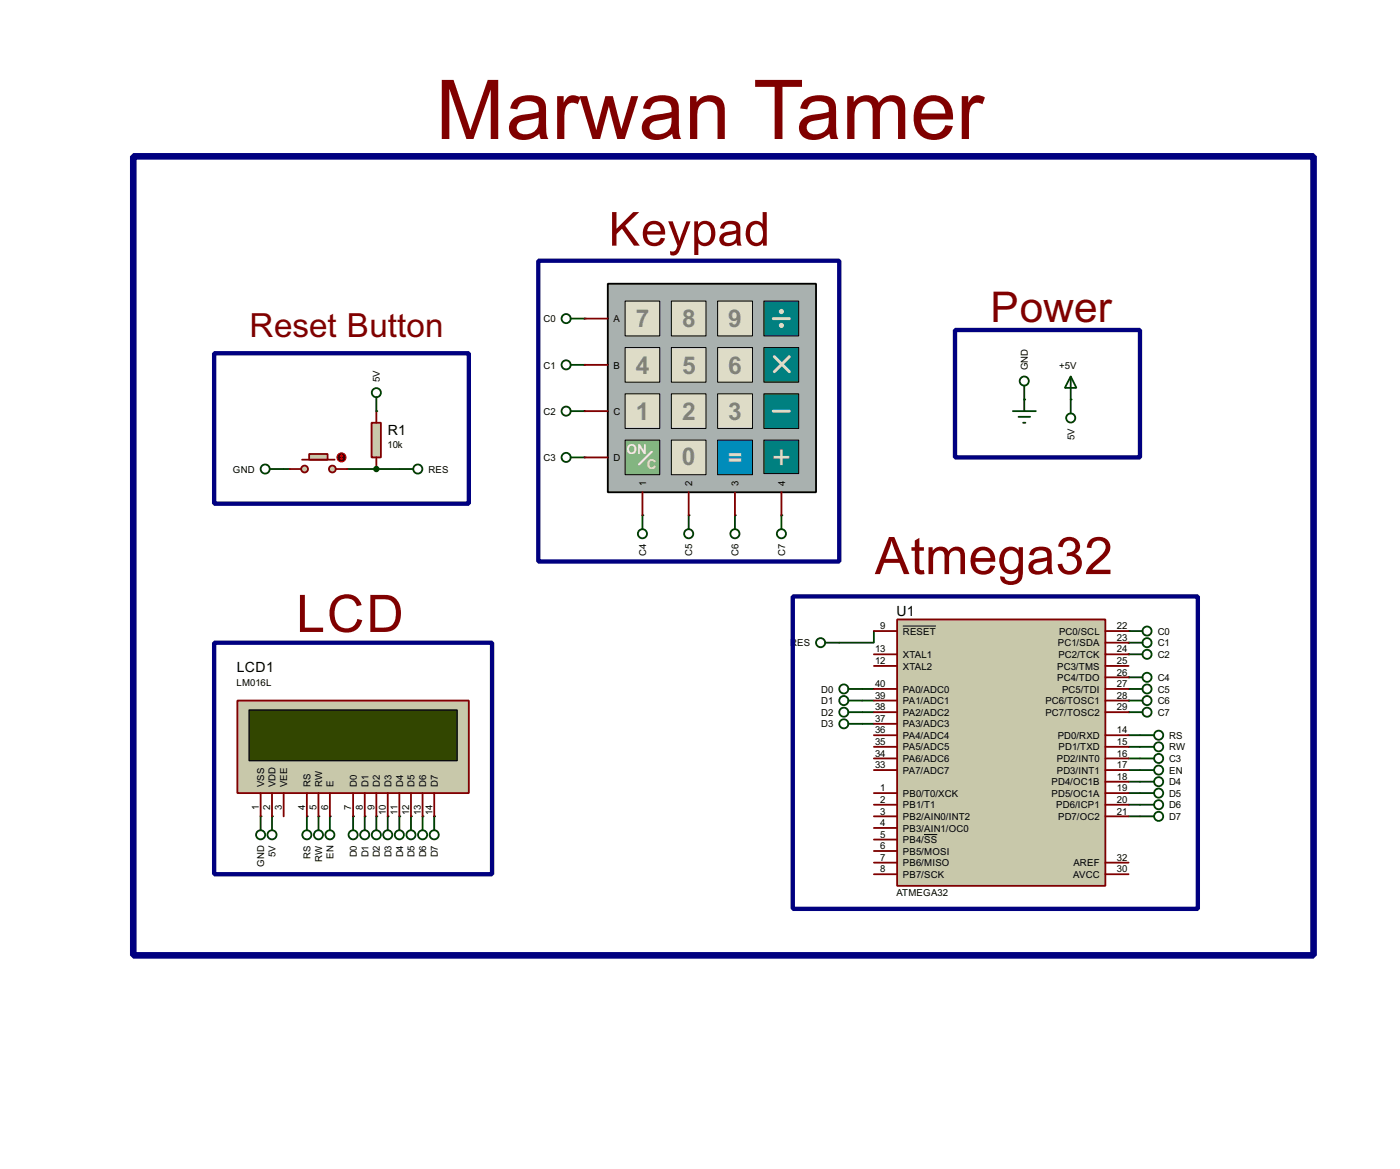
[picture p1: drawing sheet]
<svg xmlns="http://www.w3.org/2000/svg" width="307mm" height="256mm" viewBox="0 0 307 256" stroke-linecap="round" stroke-linejoin="round" font-family="sans-serif">
<g fill="#004000">
<circle cx="128.3" cy="69.9" r=".2"/>
<circle cx="128.3" cy="80.1" r=".2"/>
<circle cx="128.3" cy="90.2" r=".2"/>
<circle cx="128.3" cy="100.4" r=".2"/>
<circle cx="141" cy="113.1" r=".2"/>
<circle cx="151.2" cy="113.1" r=".2"/>
<circle cx="171.5" cy="113.1" r=".2"/>
<circle cx="161.3" cy="113.1" r=".2"/>
<circle cx="235" cy="87.7" r=".2"/>
<circle cx="224.8" cy="87.7" r=".2"/>
<circle cx="95.3" cy="179.1" r=".2"/>
<circle cx="92.8" cy="179.1" r=".2"/>
<circle cx="90.2" cy="179.1" r=".2"/>
<circle cx="87.7" cy="179.1" r=".2"/>
<circle cx="85.1" cy="179.1" r=".2"/>
<circle cx="82.6" cy="179.1" r=".2"/>
<circle cx="80.1" cy="179.1" r=".2"/>
<circle cx="77.5" cy="179.1" r=".2"/>
<circle cx="72.4" cy="179.1" r=".2"/>
<circle cx="69.9" cy="179.1" r=".2"/>
<circle cx="67.4" cy="179.1" r=".2"/>
<circle cx="57.2" cy="179.1" r=".2"/>
<circle cx="59.7" cy="179.1" r=".2"/>
</g>
<path d="M62.3 102.9h1.3M191.8 138.5v2.5h-7.6M247.7 161.3h2.5M247.7 163.9h2.5M247.7 166.4h2.5M247.7 169h2.5M247.7 171.5h2.5M247.7 174h2.5M247.7 176.6h2.5M247.7 179.1h2.5" fill="none" stroke="#004000" stroke-width=".4"/>
<g fill="#004000">
<circle cx="247.7" cy="138.5" r=".2"/>
<circle cx="247.7" cy="141" r=".2"/>
<circle cx="247.7" cy="143.6" r=".2"/>
<circle cx="247.7" cy="148.6" r=".2"/>
<circle cx="247.7" cy="151.2" r=".2"/>
<circle cx="247.7" cy="153.7" r=".2"/>
<circle cx="247.7" cy="156.3" r=".2"/>
</g>
<path d="M189.3 158.8h2.5M189.3 156.3h2.5M189.3 153.7h2.5M189.3 151.2h2.5" fill="none" stroke="#004000" stroke-width=".4"/>
<g fill="#004000">
<circle cx="82.6" cy="90.2" r=".2"/>
<circle cx="82.6" cy="102.9" r=".2"/>
</g>
<g fill="none" stroke="#004000" stroke-width=".4">
<path d="M125.3 69.9h3M125.3 80.1h3M125.3 90.2h3M76.3 102.9h11.4M125.3 100.4h3M141 113.1v3M151.2 113.1v3M161.3 113.1v3M171.5 113.1v3M247.7 138.5h3.1M186.2 151.2h3.1M186.2 153.7h3.1"/>
<path d="M186.2 156.3h3.1M186.2 158.8h3.1M247.7 151.2h3.1M247.7 153.7h3.1M247.7 156.3h3.1M247.7 141h3.1M247.7 143.6h3.1M67.4 179.1v3.1M69.9 179.1v3.1M72.4 179.1v3.1M77.5 179.1v3.1M80.1 179.1v3.1"/>
<path d="M82.6 179.1v3.1M85.1 179.1v3.1M87.7 179.1v3.1M90.2 179.1v3.1M92.8 179.1v3.1M95.3 179.1v3.1M250.2 161.3h3.1M250.2 163.9h3.1M250.2 169h3.1"/>
<circle cx="124.2" cy="69.9" r="1"/>
<circle cx="124.2" cy="90.2" r="1"/>
<circle cx="124.2" cy="80.1" r="1"/>
<circle cx="124.2" cy="100.4" r="1"/>
<circle cx="141" cy="117.1" r="1"/>
<circle cx="151.1" cy="117.1" r="1"/>
<circle cx="161.3" cy="117.1" r="1"/>
<circle cx="171.5" cy="117.1" r="1"/>
<circle cx="251.7" cy="138.5" r="1"/>
<circle cx="185.2" cy="158.8" r="1"/>
<circle cx="185.2" cy="151.2" r="1"/>
<circle cx="185.2" cy="153.7" r="1"/>
<circle cx="185.2" cy="156.3" r="1"/>
<circle cx="251.7" cy="141" r="1"/>
<circle cx="251.7" cy="153.7" r="1"/>
<circle cx="251.7" cy="143.6" r="1"/>
<circle cx="251.7" cy="156.3" r="1"/>
<circle cx="251.7" cy="151.2" r="1"/>
<circle cx="254.3" cy="169" r="1"/>
<circle cx="254.3" cy="163.9" r="1"/>
<circle cx="254.3" cy="161.3" r="1"/>
<circle cx="67.3" cy="183.2" r="1"/>
<circle cx="69.9" cy="183.2" r="1"/>
<circle cx="72.4" cy="183.2" r="1"/>
<circle cx="77.5" cy="183.2" r="1"/>
<circle cx="80" cy="183.2" r="1"/>
<circle cx="82.6" cy="183.2" r="1"/>
<circle cx="85.1" cy="183.2" r="1"/>
<circle cx="87.6" cy="183.2" r="1"/>
<circle cx="90.2" cy="183.2" r="1"/>
<circle cx="92.7" cy="183.2" r="1"/>
<circle cx="95.3" cy="183.2" r="1"/>
</g>
<path d="M133.4 62.3h45.7v45.7h-45.7z" fill="#a9b1af" stroke="#000" stroke-width=".4"/>
<g fill="#dedcc7" stroke="#000" stroke-width=".22">
<path d="M137.2 66.1h7.6v7.6h-7.6z"/>
<path d="M147.4 66.1h7.6v7.6h-7.6z"/>
<path d="M157.5 66.1h7.7v7.6h-7.7z"/>
</g>
<path d="M167.7 66.1h7.6v7.6h-7.6z" fill="#008080" stroke="#000" stroke-width=".22"/>
<g fill="#dedcc7" stroke="#000" stroke-width=".22">
<path d="M137.2 76.3h7.6v7.6h-7.6z"/>
<path d="M147.4 76.3h7.6v7.6h-7.6z"/>
<path d="M157.5 76.3h7.7v7.6h-7.7z"/>
</g>
<path d="M167.7 76.3h7.6v7.6h-7.6z" fill="#008080" stroke="#000" stroke-width=".22"/>
<g fill="#dedcc7" stroke="#000" stroke-width=".22">
<path d="M137.2 86.4h7.6v7.6h-7.6z"/>
<path d="M147.4 86.4h7.6v7.6h-7.6z"/>
<path d="M157.5 86.4h7.7v7.6h-7.7z"/>
</g>
<path d="M157.5 96.6h7.7v7.6h-7.7z" fill="#0197c9" stroke="#000" stroke-width=".22"/>
<path d="M167.7 86.4h7.6v7.6h-7.6z" fill="#008080" stroke="#000" stroke-width=".22"/>
<path d="M169.7 69.9h3.6M173.3 78.3l-3.3 3.3M169.7 90.2h3.6" fill="none" stroke="#dedcc7" stroke-width=".65"/>
<g fill="#c8c8aa" stroke="#dedcc7" stroke-width=".65">
<circle cx="171.5" cy="68.4" r=".25"/>
<circle cx="171.5" cy="71.4" r=".25"/>
</g>
<path d="M167.7 96.6h7.6v7.3h-7.6z" fill="#008080" stroke="#000" stroke-width=".22"/>
<path d="M170 78.3l3.3 3.3" fill="none" stroke="#dedcc7" stroke-width=".65"/>
<path d="M137.2 96.6h7.6v7.6h-7.6z" fill="#81b57d" stroke="#000" stroke-width=".22"/>
<path d="M143.1 99.1l-2.8 2.8" fill="none" stroke="#fafbdb" stroke-width=".45"/>
<path d="M147.4 96.6h7.6v7.6h-7.6z" fill="#dedcc7" stroke="#000" stroke-width=".22"/>
<path d="M128.3 69.9h5.1M128.3 80.1h5.1M128.3 90.2h5.1M128.3 100.4h5.1M141 108v5.1M151.2 108v5.1M161.3 108v5.1M171.5 108v5.1" fill="none" stroke="#800000" stroke-width=".4"/>
<g fill="none" stroke="#004000" stroke-width=".4">
<path d="M222.3 90.2h5.1M223.6 91.5h2.5M224.6 92.8h.5M224.8 84.6v5.6M235 82.6l1.3 2.5h-2.6zM235 82.6v8.1M57.2 179.1v3.1M59.7 179.1v3.1"/>
<circle cx="224.8" cy="83.6" r="1"/>
<circle cx="235" cy="91.7" r="1"/>
<circle cx="57.2" cy="183.2" r="1"/>
<circle cx="59.7" cy="183.2" r="1"/>
</g>
<path d="M209.6 72.4h40.6v28h-40.6z" fill="none" stroke="#000080" stroke-width=".95"/>
<path d="M52.1 153.7h50.8v20.3h-50.8z" fill="#c8c8aa" stroke="#800000" stroke-width=".4"/>
<path d="M54.7 155.8h45.7v11.1h-45.7z" fill="#324600" stroke="#000" stroke-width=".25"/>
<g fill="none" stroke="#800000" stroke-width=".4">
<path d="M57.2 174v5.1M59.7 174v5.1M62.3 174v5.1M67.4 174v5.1M69.9 174v5.1M72.4 174v5.1M77.5 174v5.1M80.1 174v5.1M82.6 174v5.1M85.1 174v5.1M87.7 174v5.1M90.2 174v5.1"/>
<path d="M92.8 174v5.1M95.3 174v5.1"/>
</g>
<g fill="none" stroke="#004000" stroke-width=".4">
<path d="M247.7 148.6h3.1M250.2 166.4h3.1M250.2 171.5h3.1M250.2 174h3.1M250.2 176.6h3.1M250.2 179.1h3.1"/>
<circle cx="251.7" cy="148.6" r="1"/>
<circle cx="254.3" cy="166.4" r="1"/>
<circle cx="254.3" cy="174" r="1"/>
<circle cx="254.3" cy="179.1" r="1"/>
<circle cx="254.3" cy="171.5" r="1"/>
<circle cx="254.3" cy="176.6" r="1"/>
</g>
<g fill="#c8c8aa" stroke="#800000" stroke-width=".4">
<circle cx="72.9" cy="102.9" r=".75"/>
<circle cx="66.8" cy="102.9" r=".75"/>
</g>
<path d="M66.3 100.9h7.2" fill="none" stroke="#800000" stroke-width=".4"/>
<path d="M67.9 99.6h4v1.3h-4z" fill="#c8c8aa" stroke="#800000" stroke-width=".4"/>
<path d="M63.6 102.9h2.5M73.7 102.9h2.6" fill="none" stroke="#800000" stroke-width=".4"/>
<circle cx="74.9" cy="100.4" r="1" fill="#400000" stroke="#f00" stroke-width=".22"/>
<path d="M75 99.9v1M75 99.9l-.3 .2M75 99.9l.2 .2M74.7 100.6l.3 .3M75.2 100.6l-.2 .3" fill="none" stroke="#f00" stroke-width=".22"/>
<g fill="none" stroke="#004000" stroke-width=".4">
<path d="M59.2 102.9h3.1M181.2 141h3"/>
<circle cx="58.2" cy="102.9" r="1"/>
<circle cx="180.1" cy="141" r="1"/>
</g>
<path d="M196.9 135.9h45.7v58.5h-45.7z" fill="#c8c8aa" stroke="#800000" stroke-width=".4"/>
<g fill="none" stroke="#800000" stroke-width=".4">
<path d="M191.8 138.5h5.1M242.6 138.5h5.1M191.8 146.1h5.1M191.8 143.6h5.1M191.8 151.2h5.1M191.8 153.7h5.1M191.8 156.3h5.1M191.8 158.8h5.1M242.6 146.1h5.1M242.6 143.6h5.1M242.6 141h5.1M242.6 148.6h5.1"/>
<path d="M242.6 151.2h5.1M242.6 153.7h5.1M242.6 156.3h5.1M191.8 174h5.1M191.8 176.6h5.1M191.8 179.1h5.1M191.8 161.3h5.1M191.8 163.9h5.1M191.8 166.4h5.1M191.8 169h5.1M242.6 174h5.1M242.6 176.6h5.1"/>
<path d="M242.6 179.1h5.1M242.6 161.3h5.1M242.6 163.9h5.1M242.6 166.4h5.1M242.6 169h5.1M242.6 171.5h5.1M191.8 181.7h5.1M191.8 184.2h5.1M191.8 186.7h5.1M191.8 189.3h5.1M191.8 191.8h5.1M242.6 189.3h5.1"/>
<path d="M242.6 191.8h5.1"/>
</g>
<path d="M198.2 137.4h7.2M202.8 183.1h2.9" fill="none" stroke="#000" stroke-width=".22"/>
<g fill="none" stroke="#004000" stroke-width=".4">
<path d="M87.7 102.9h3"/>
<circle cx="91.7" cy="102.9" r="1"/>
</g>
<path d="M81.6 92.8h2v7.6h-2z" fill="#c8c8aa" stroke="#800000" stroke-width=".4"/>
<path d="M82.6 90.2v2.6M82.6 100.4v2.5" fill="none" stroke="#800000" stroke-width=".4"/>
<g fill="none" stroke="#004000" stroke-width=".4">
<path d="M82.6 87.2v3"/>
<circle cx="82.6" cy="86.2" r="1"/>
</g>
<circle cx="82.6" cy="102.9" r=".5" fill="#004000" stroke="#004000" stroke-width=".4"/>
<path d="M118.2 57.2h66v66h-66zM47 77.5h55.9v33h-55.9zM174 130.9h88.9v68.5h-88.9zM47 141h61v50.8h-61z" fill="none" stroke="#000080" stroke-width=".95"/>
<path d="M29.3 34.3h259v175.3h-259z" fill="none" stroke="#000080" stroke-width="1.5"/>
<text font-size="20.3" fill="#800000" x="95.6" y="30.5">Marwan Tamer</text>
<g font-size="12.7" fill="#800000">
<text x="192" y="126">Atmega32</text>
<text x="65" y="138.7">LCD</text>
</g>
<text font-size="11.5" fill="#800000" x="133.6" y="53.9">Keypad</text>
<text font-size="10.4" fill="#800000" x="217.4" y="70.8">Power</text>
<text font-size="8.2" fill="#800000" x="54.8" y="74">Reset Button</text>
<text font-size="8.2" x="169.4" y="103">+</text>
<g font-size="6" fill="#808080">
<text x="139.6" y="71.8">7</text>
<text x="149.7" y="71.8">8</text>
<text x="159.9" y="71.8">9</text>
<text x="139.6" y="82">4</text>
<text x="149.7" y="82">5</text>
<text x="159.9" y="82">6</text>
<text x="139.6" y="92.1">1</text>
<text x="149.7" y="92.1">2</text>
<text x="159.9" y="92.1">3</text>
<text x="149.7" y="102">0</text>
</g>
<text font-size="6" fill="#dedcc7" x="159.8" y="102.3">=</text>
<g font-size="3.5">
<text x="85.1" y="95.5">R1</text>
<text x="196.8" y="135.1">U1</text>
<text x="52" y="147.5">LCD1</text>
</g>
<text font-size="3.4" fill="#fafbdb" x="137.5" y="99.7">ON</text>
<text font-size="3.4" fill="#eff2c4" x="142" y="103">C</text>
<g font-size="2.4">
<text x="119.3" y="70.7">C0</text>
<text x="134.7" y="70.7">A</text>
<text x="83.4" y="83.9" transform="rotate(-90 83.4 83.9)">5V</text>
<text x="119.3" y="80.8">C1</text>
<text x="134.7" y="80.8">B</text>
<text x="225.6" y="81.3" transform="rotate(-90 225.6 81.3)">GND</text>
<text x="232.5" y="80.8">+5V</text>
<text x="119.3" y="91">C2</text>
<text x="134.7" y="91">C</text>
<text x="85.1" y="98.4">10k</text>
<text x="119.3" y="101.2">C3</text>
<text x="134.7" y="101.2">D</text>
<text x="235.8" y="96.6" transform="rotate(-90 235.8 96.6)">5V</text>
<text x="51.1" y="103.7">GND</text>
<text x="94" y="103.7">RES</text>
<text x="141.8" y="106.7" transform="rotate(-90 141.8 106.7)">1</text>
<text x="152" y="106.7" transform="rotate(-90 152 106.7)">2</text>
<text x="162.1" y="106.7" transform="rotate(-90 162.1 106.7)">3</text>
<text x="172.3" y="106.7" transform="rotate(-90 172.3 106.7)">4</text>
<text x="141.8" y="122.1" transform="rotate(-90 141.8 122.1)">C4</text>
<text x="152" y="122.1" transform="rotate(-90 152 122.1)">C5</text>
<text x="162.1" y="122.1" transform="rotate(-90 162.1 122.1)">C6</text>
<text x="172.3" y="122.1" transform="rotate(-90 172.3 122.1)">C7</text>
<text x="173.4" y="141.8">RES</text>
<text x="192.1" y="143.2">13</text>
<text x="193.2" y="138.1">9</text>
<text x="198.2" y="139.3">RESET</text>
<text x="232.2" y="141.8">PC1/SDA</text>
<text x="232.4" y="139.3">PC0/SCL</text>
<text x="245.2" y="138.1">22</text>
<text x="245.2" y="140.6">23</text>
<text x="245.2" y="143.2">24</text>
<text x="254.1" y="139.3">C0</text>
<text x="254.1" y="141.8">C1</text>
<text x="192.1" y="145.7">12</text>
<text x="198.2" y="146.9">XTAL2</text>
<text x="198.2" y="144.4">XTAL1</text>
<text x="232" y="146.9">PC3/TMS</text>
<text x="232" y="149.4">PC4/TDO</text>
<text x="232.3" y="144.4">PC2/TCK</text>
<text x="245.2" y="145.7">25</text>
<text x="245.2" y="148.2">26</text>
<text x="254.1" y="144.4">C2</text>
<text x="254.1" y="149.4">C4</text>
<text x="51.9" y="150.4">LM016L</text>
<text x="180.2" y="152">D0</text>
<text x="180.2" y="154.5">D1</text>
<text x="192.1" y="155.9">38</text>
<text x="192.1" y="153.3">39</text>
<text x="192.1" y="150.8">40</text>
<text x="198.2" y="154.5">PA1/ADC1</text>
<text x="198.2" y="152">PA0/ADC0</text>
<text x="229.4" y="154.5">PC6/TOSC1</text>
<text x="233.1" y="152">PC5/TDI</text>
<text x="245.2" y="150.8">27</text>
<text x="245.2" y="153.3">28</text>
<text x="245.2" y="155.9">29</text>
<text x="254.1" y="152">C5</text>
<text x="254.1" y="154.5">C6</text>
<text x="180.2" y="157.1">D2</text>
<text x="180.2" y="159.6">D3</text>
<text x="192.1" y="160.9">36</text>
<text x="192.1" y="158.4">37</text>
<text x="198.2" y="159.6">PA3/ADC3</text>
<text x="198.2" y="157.1">PA2/ADC2</text>
<text x="229.4" y="157.1">PC7/TOSC2</text>
<text x="245.2" y="160.9">14</text>
<text x="254.1" y="157.1">C7</text>
<text x="192.1" y="166">34</text>
<text x="192.1" y="163.5">35</text>
<text x="198.2" y="167.2">PA6/ADC6</text>
<text x="198.2" y="164.7">PA5/ADC5</text>
<text x="198.2" y="162.1">PA4/ADC4</text>
<text x="231.9" y="167.2">PD2/INT0</text>
<text x="232.1" y="162.1">PD0/RXD</text>
<text x="232.3" y="164.7">PD1/TXD</text>
<text x="245.2" y="163.5">15</text>
<text x="245.2" y="166">16</text>
<text x="256.6" y="162.1">RS</text>
<text x="256.6" y="164.7">RW</text>
<text x="256.6" y="167.2">C3</text>
<text x="58" y="172.7" transform="rotate(-90 58 172.7)">VSS</text>
<text x="60.5" y="172.7" transform="rotate(-90 60.5 172.7)">VDD</text>
<text x="63.1" y="172.7" transform="rotate(-90 63.1 172.7)">VEE</text>
<text x="68.2" y="172.7" transform="rotate(-90 68.2 172.7)">RS</text>
<text x="70.7" y="172.7" transform="rotate(-90 70.7 172.7)">RW</text>
<text x="73.2" y="172.7" transform="rotate(-90 73.2 172.7)">E</text>
<text x="78.3" y="172.7" transform="rotate(-90 78.3 172.7)">D0</text>
<text x="80.9" y="172.7" transform="rotate(-90 80.9 172.7)">D1</text>
<text x="83.4" y="172.7" transform="rotate(-90 83.4 172.7)">D2</text>
<text x="85.9" y="172.7" transform="rotate(-90 85.9 172.7)">D3</text>
<text x="88.5" y="172.7" transform="rotate(-90 88.5 172.7)">D4</text>
<text x="91" y="172.7" transform="rotate(-90 91 172.7)">D5</text>
<text x="93.5" y="172.7" transform="rotate(-90 93.5 172.7)">D6</text>
<text x="96.1" y="172.7" transform="rotate(-90 96.1 172.7)">D7</text>
<text x="192.1" y="168.6">33</text>
<text x="193.2" y="173.6">1</text>
<text x="198.2" y="169.8">PA7/ADC7</text>
<text x="230.8" y="172.3">PD4/OC1B</text>
<text x="231.9" y="169.8">PD3/INT1</text>
<text x="245.2" y="168.6">17</text>
<text x="245.2" y="171.1">18</text>
<text x="245.2" y="173.6">19</text>
<text x="256.6" y="169.8">EN</text>
<text x="256.6" y="172.3">D4</text>
<text x="56.8" y="177.7" transform="rotate(-90 56.8 177.7)">1</text>
<text x="59.3" y="177.7" transform="rotate(-90 59.3 177.7)">2</text>
<text x="61.9" y="177.7" transform="rotate(-90 61.9 177.7)">3</text>
<text x="67" y="177.7" transform="rotate(-90 67 177.7)">4</text>
<text x="69.5" y="177.7" transform="rotate(-90 69.5 177.7)">5</text>
<text x="72" y="177.7" transform="rotate(-90 72 177.7)">6</text>
<text x="77.1" y="177.7" transform="rotate(-90 77.1 177.7)">7</text>
<text x="79.7" y="177.7" transform="rotate(-90 79.7 177.7)">8</text>
<text x="82.2" y="177.7" transform="rotate(-90 82.2 177.7)">9</text>
<text x="84.7" y="178.9" transform="rotate(-90 84.7 178.9)">10</text>
<text x="87.3" y="178.7" transform="rotate(-90 87.3 178.7)">11</text>
<text x="89.8" y="178.9" transform="rotate(-90 89.8 178.9)">12</text>
<text x="92.4" y="178.9" transform="rotate(-90 92.4 178.9)">13</text>
<text x="94.9" y="178.9" transform="rotate(-90 94.9 178.9)">14</text>
<text x="193.2" y="176.2">2</text>
<text x="193.2" y="178.7">3</text>
<text x="198.2" y="174.8">PB0/T0/XCK</text>
<text x="198.2" y="177.4">PB1/T1</text>
<text x="198.2" y="179.9">PB2/AIN0/INT2</text>
<text x="230.8" y="174.8">PD5/OC1A</text>
<text x="231.8" y="177.4">PD6/ICP1</text>
<text x="232.2" y="179.9">PD7/OC2</text>
<text x="245.2" y="176.2">20</text>
<text x="245.2" y="178.7">21</text>
<text x="256.6" y="174.8">D5</text>
<text x="256.6" y="177.4">D6</text>
<text x="256.6" y="179.9">D7</text>
<text x="193.2" y="181.3">4</text>
<text x="193.2" y="183.8">5</text>
<text x="198.2" y="182.5">PB3/AIN1/OC0</text>
<text x="198.2" y="185">PB4/SS</text>
<text x="58" y="190.2" transform="rotate(-90 58 190.2)">GND</text>
<text x="60.5" y="188.1" transform="rotate(-90 60.5 188.1)">5V</text>
<text x="68.2" y="188.4" transform="rotate(-90 68.2 188.4)">RS</text>
<text x="70.7" y="189.1" transform="rotate(-90 70.7 189.1)">RW</text>
<text x="73.2" y="188.4" transform="rotate(-90 73.2 188.4)">EN</text>
<text x="78.3" y="188.1" transform="rotate(-90 78.3 188.1)">D0</text>
<text x="80.9" y="188.1" transform="rotate(-90 80.9 188.1)">D1</text>
<text x="83.4" y="188.1" transform="rotate(-90 83.4 188.1)">D2</text>
<text x="85.9" y="188.1" transform="rotate(-90 85.9 188.1)">D3</text>
<text x="88.5" y="188.1" transform="rotate(-90 88.5 188.1)">D4</text>
<text x="91" y="188.1" transform="rotate(-90 91 188.1)">D5</text>
<text x="93.6" y="188.1" transform="rotate(-90 93.6 188.1)">D6</text>
<text x="96.1" y="188.1" transform="rotate(-90 96.1 188.1)">D7</text>
<text x="193.2" y="186.3">6</text>
<text x="193.2" y="188.9">7</text>
<text x="193.2" y="191.4">8</text>
<text x="198.2" y="187.5">PB5/MOSI</text>
<text x="198.2" y="190.1">PB6/MISO</text>
<text x="235.6" y="190.1">AREF</text>
<text x="245.2" y="188.9">32</text>
<text x="245.2" y="191.4">30</text>
<text x="196.7" y="196.6">ATMEGA32</text>
<text x="198.2" y="192.6">PB7/SCK</text>
<text x="235.5" y="192.6">AVCC</text>
</g>
</svg>
